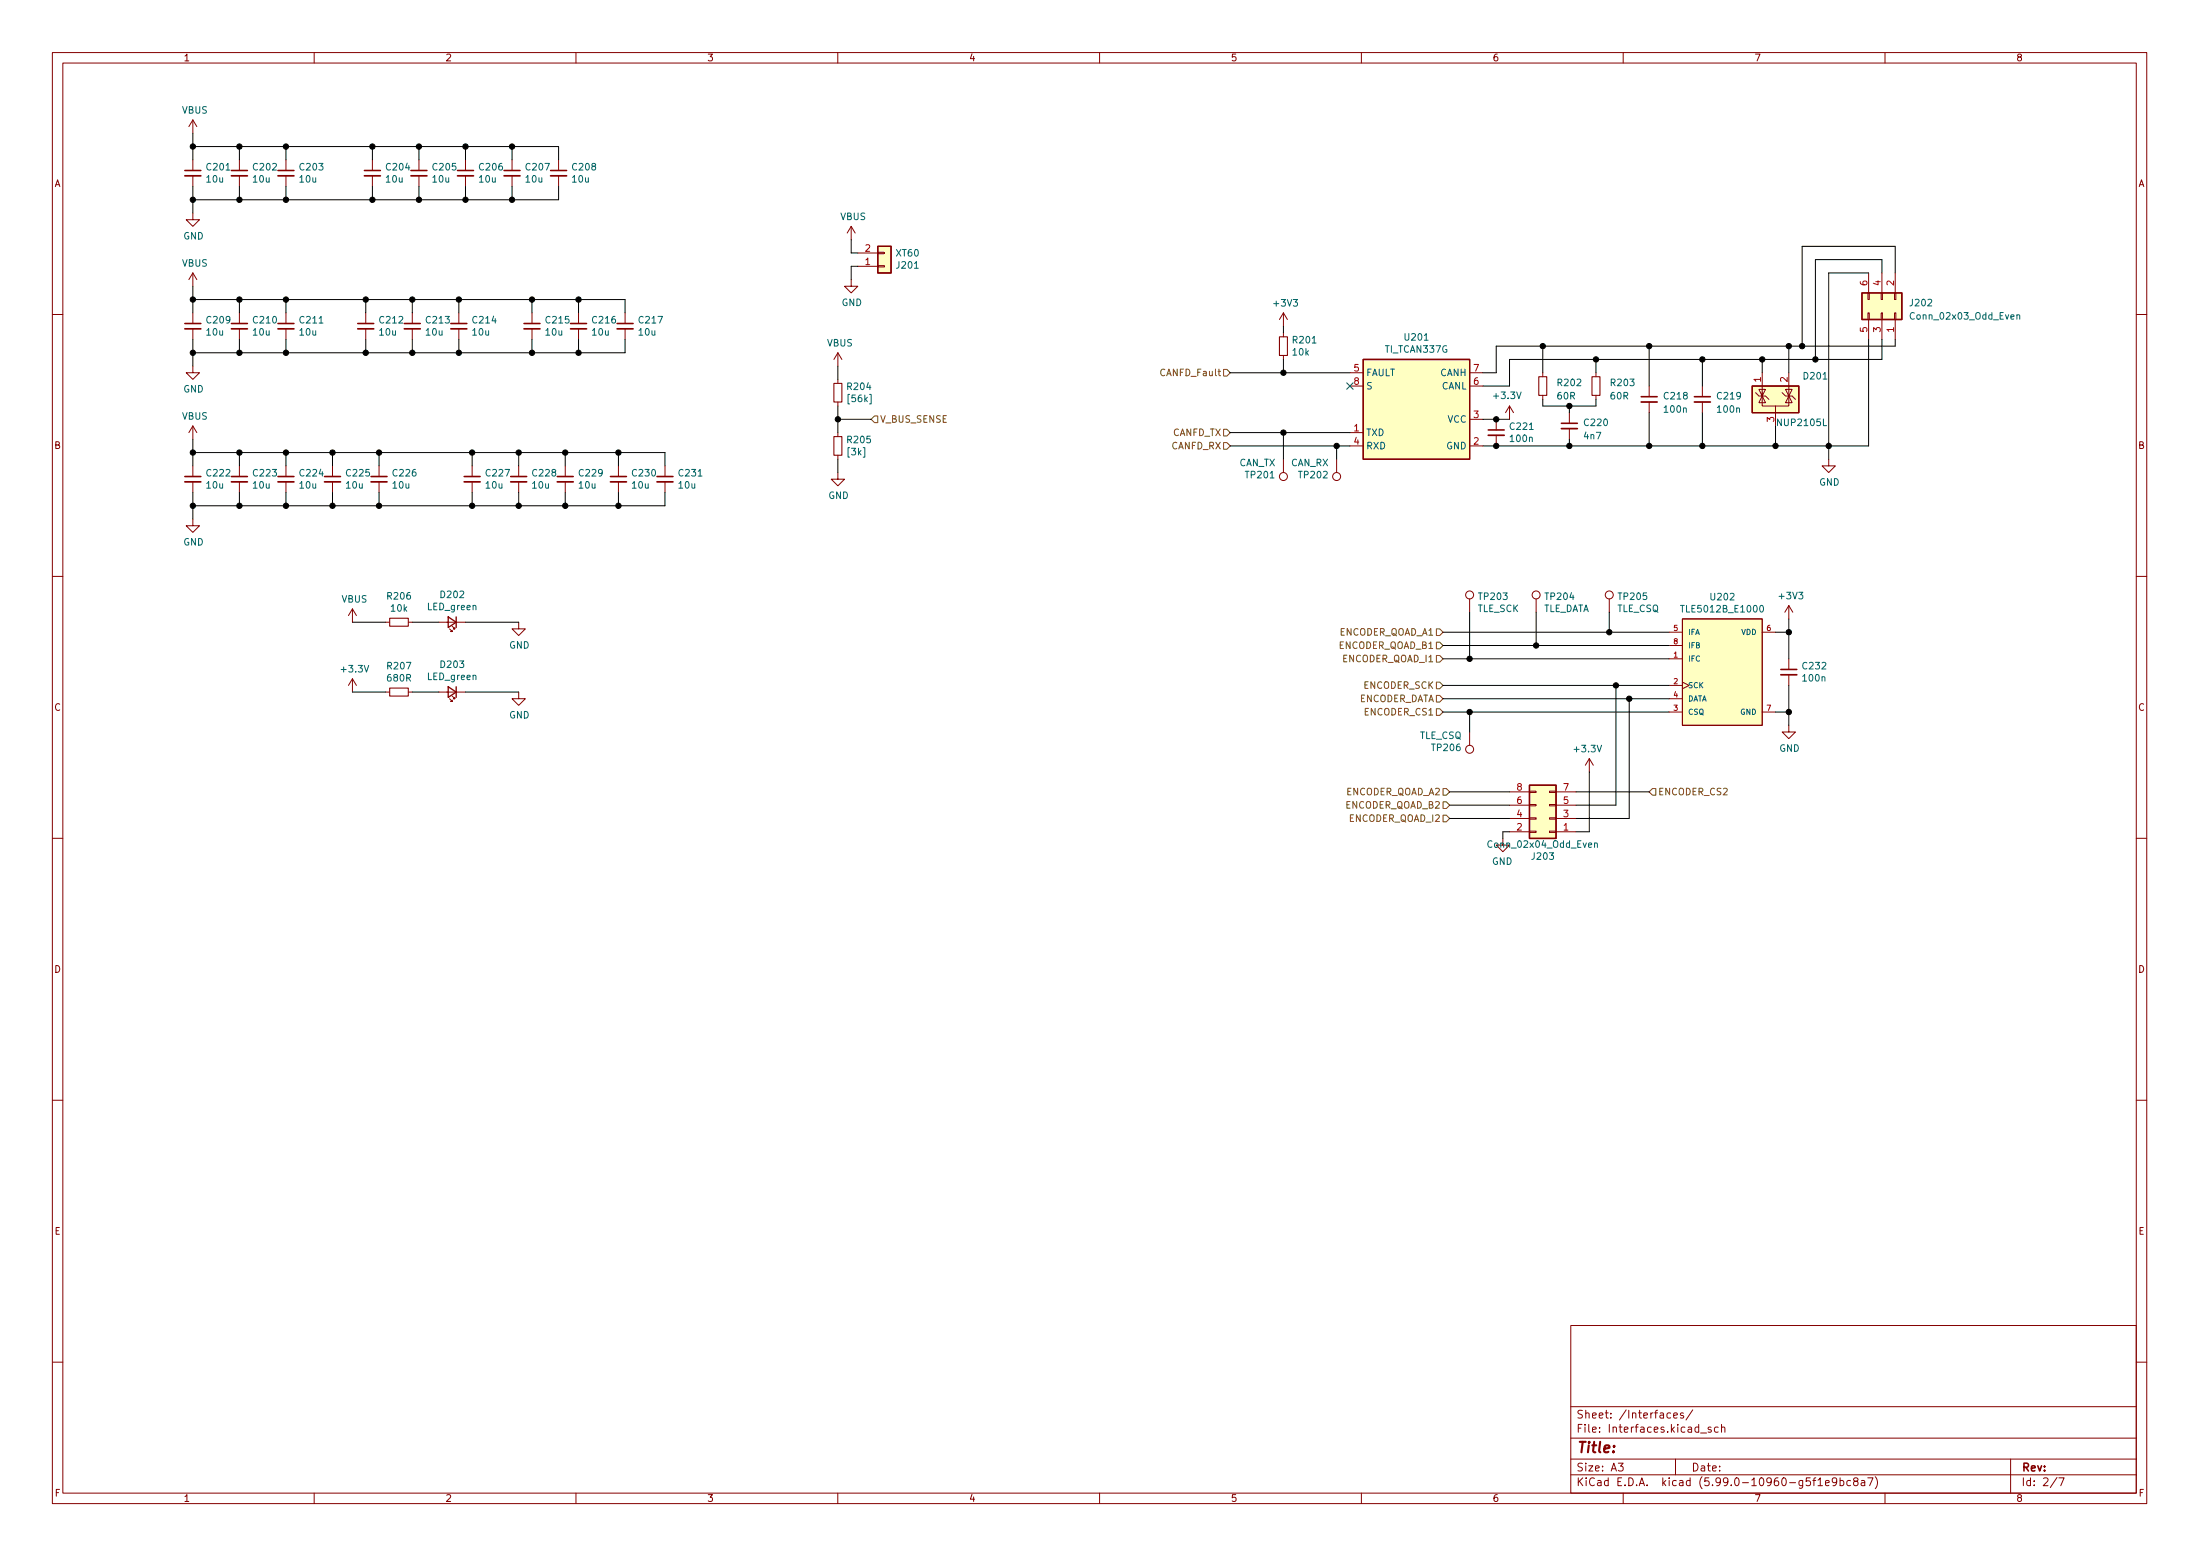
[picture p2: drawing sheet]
<svg xmlns="http://www.w3.org/2000/svg" width="420mm" height="297mm" viewBox="0 0 420 297" stroke-linecap="round" stroke-linejoin="round" font-family="sans-serif">
<g fill="none" stroke="#840000" stroke-width=".19">
<path d="M10 10h400v277h-400zM12 12h396v273h-396zM60 10v2M110 10v2M160 10v2M210 10v2M260 10v2M310 10v2M360 10v2M36.8 22.9v2.5M36.8 30.5v2M36.8 33.6v2"/>
<path d="M36.8 22.9l-.7 1.3M36.8 22.9l.8 1.3M45.7 30.5v2M45.7 33.6v2M54.6 30.5v2M54.6 33.6v2M71.1 30.5v2M71.1 33.6v2M80 30.5v2M80 33.6v2M88.9 30.5v2M88.9 33.6v2"/>
<path d="M97.8 30.5v2M97.8 33.6v2M106.7 30.5v2M106.7 33.6v2M36.8 40.7v1.2h1.3l-1.3 1.3-1.2-1.3h1.2M36.8 52.1v2.5M36.8 59.7v2.1M36.8 52.1l-.7 1.3M36.8 52.1l.8 1.3M45.7 59.7v2.1M54.6 59.7v2.1M69.8 59.7v2.1"/>
<path d="M78.7 59.7v2.1M87.6 59.7v2.1M101.6 59.7v2.1M110.5 59.7v2.1M119.4 59.7v2.1M162.6 53.4v1.2h1.2l-1.2 1.3-1.3-1.3h1.3M162.6 43.2l-.8 1.3M162.6 43.2v2.6M162.6 43.2l.7 1.3M163.8 50.8h3.8M163.8 48.3h3.8M167.6 48.2h1.3v.2h-1.3z"/>
<path d="M167.6 50.7h1.3v.3h-1.3zM245.1 59.7l-.8 1.3M245.1 59.7v2.6M245.1 59.7l.8 1.3M356.7 59.7h.3v1.3h-.3zM356.7 55.9h.3v1.3h-.3zM356.9 52.1v3.8M359.3 59.7h.2v1.3h-.2zM359.3 55.9h.2v1.3h-.2zM359.4 52.1v3.8M361.8 59.7h.3v1.3h-.3zM361.8 55.9h.3v1.3h-.3z"/>
<path d="M361.9 52.1v3.8M10 60h2M36.8 69.9v1.3h1.3l-1.3 1.2-1.2-1.2h1.2M36.8 62.8v2M45.7 62.8v2M54.6 62.8v2M69.8 62.8v2M78.7 62.8v2M87.6 62.8v2M101.6 62.8v2M110.5 62.8v2M119.4 62.8v2"/>
<path d="M160 67.3v2.6M160 72.4v.8M160 76.7v.8M160 67.3l-.7 1.3M160 67.3l.8 1.3M245.1 63.5v.8M245.1 67.9v.7M257.8 71.2h2.5M257.8 73.7h2.5M280.7 71.2h2.5M280.7 73.7h2.5M288.3 77.5l-.8 1.3"/>
<path d="M288.3 77.5v2.5M288.3 77.5l.8 1.3M294.6 71.2v.7M294.6 75.5v.7M299.7 78.8v2M304.8 71.2v.7M304.8 75.5v.7M315 73.7v2M315 76.7v2.1M325.1 73.7v2M325.1 76.7v2.1M335.3 75l.6 .6h1.3l.6 .6"/>
<path d="M336.5 75.6v1.9h5.1v-1.9M336.5 75.6l.7 1.3h-1.3zM336.5 75v.6l.7-1.3h-1.3l.6 1.3M336.5 71.2v4.4M339.1 77.5v3.8M340.4 75l.6 .6h1.3l.6 .6M341 74.3h1.3l-.7 1.3zM341.6 75.6l.7 1.3h-1.3zM341.6 71.2v4.4M356.9 61v3.8M359.4 61v3.8M361.9 61v3.8"/>
<path d="M408 60h2M36.8 99.1v1.3h1.3l-1.3 1.2-1.2-1.2h1.2M36.8 81.3v2.6M36.8 88.9v2.1M36.8 92v2M36.8 81.3l-.7 1.3M36.8 81.3l.8 1.3M45.7 88.9v2.1M45.7 92v2M54.6 88.9v2.1M54.6 92v2M63.5 88.9v2.1"/>
<path d="M63.5 92v2M72.4 88.9v2.1M72.4 92v2M90.2 88.9v2.1M90.2 92v2M99.1 88.9v2.1M99.1 92v2M107.9 88.9v2.1M107.9 92v2M118.1 88.9v2.1M118.1 92v2M127 88.9v2.1"/>
<path d="M127 92v2M160 90.2v1.3h1.3l-1.3 1.2-1.3-1.2h1.3M160 82.6v.7M160 86.9v.8M245.1 87.7v2.5M255.3 87.7v2.5M257.8 82.6h2.5M257.8 85.1h2.5M280.7 85.1h2.5M280.7 80h2.5M285.7 80v2.1M285.7 83.1v2"/>
<path d="M299.7 81.8v2.1M349.2 87.7v1.2h1.3l-1.3 1.3-1.2-1.3h1.2M10 110h2M67.3 116.2l-.8 1.3M67.3 116.2v2.6M67.3 116.2l.8 1.3M73.7 118.8h.7M78 118.8h.7M83.8 118.8h5.1M86.4 119.5l.5 .6h-.3h.3v-.3M99.1 118.8v1.3h1.2l-1.2 1.2-1.3-1.2h1.3M280.7 114.3v2.6"/>
<path d="M293.4 114.3v2.6M307.3 114.3v2.6M321.3 118.1h15.2v20.4h-15.2zM341.6 115.6l-.7 1.3M341.6 115.6v2.5M341.6 115.6l.8 1.3M408 110h2M67.3 129.6v2.5M67.3 129.6l-.8 1.2M67.3 129.6l.8 1.2M73.7 132.1h.7M78 132.1h.7"/>
<path d="M83.8 132.1h5.1M85.9 120.1l.5 .5h-.3h.3v-.3M85.9 133.4l.5 .5h-.3h.3v-.3M86.4 132.9l.5 .5h-.3h.3v-.3M99.1 132.1v1.3h1.2l-1.2 1.3-1.3-1.3h1.3M280.7 139.7v2.6M318.8 125.8h2.5M318.8 130.8h2.5M318.8 135.9h2.5M318.8 133.4h2.5M318.8 120.7h2.5M318.8 123.2h2.5"/>
<path d="M321.3 130.2l1.3 .6-1.3 .7M336.5 135.9h2.6M336.5 120.7h2.6M341.6 138.5v1.2h1.3l-1.3 1.3-1.2-1.3h1.2M341.6 125.8v2M341.6 128.8v2M288.3 158.8h3.8M288.3 156.2h3.8M288.3 153.7h3.8M288.3 151.2h3.8M292.1 151h1.3v.3h-1.3zM292.1 153.6h1.3v.2h-1.3z"/>
<path d="M292.1 156.1h1.3v.3h-1.3zM292.1 158.7h1.3v.2h-1.3zM295.9 151h1.3v.3h-1.3zM295.9 153.6h1.3v.2h-1.3zM295.9 156.1h1.3v.3h-1.3zM295.9 158.7h1.3v.2h-1.3zM297.2 158.8h3.8M297.2 156.2h3.8M297.2 153.7h3.8M297.2 151.2h3.8M303.5 144.8l.8 1.3M303.5 144.8v2.6"/>
<path d="M303.5 144.8l-.7 1.3M10 160h2M408 160h2M10 210h2M408 210h2M300 253h108v32h-108zM10 260h2M300 278.5h108M300 274.5h108M300 268.5h108M309.1 279.3h.9l-.5 .6 .4 .1v.7l-.2 .1-.6-.1M319.1 269.8l-.5-.1-.2 .3 .1 .6h.6"/>
<path d="M319.6 270.2l.7-.1v-.3l-.4-.1-.3 .2 .1 .7h.6M320 278.5v3M321.5 269.8l-.4-.1-.2 .2 .1 .2 .5 .2v.3h-.6M323.3 269.1l-1.3 2M324.8 273.6h1.1M326.8 272.5l-.4-.1-.2 .2 .1 .2 .5 .2v.3h-.6M328.1 272.5l-.4-.1-.3 .3 .2 .6h.5M328.8 272.6l.2-.2 .4 .1v.9M328.8 271.9v1.5M384 278.5v6.5M408 260h2M60 285v2"/>
<path d="M110 285v2M160 285v2M210 285v2M260 285v2M300 281.5h108M310 285v2M347.2 282.5l.4-.4v1.5M347.2 283.6h.9M348.6 283.1l.8-.1-.1-.3-.4-.1-.3 .2 .1 .7h.6M350.8 282.8l-.3 .2h-.3l-.3-.2 .2-.6 .4-.1 .2 .2a.99 .99 0 0 1-.4 1.3h-.2M351.4 282.7l.5-.1 .2 .3-.1 .6h-.6M351.4 282.1v1.5"/>
<path d="M353.4 282.7l-.4-.1-.3 .3 .2 .6h.5M354.3 282.8l-.3-.3 .1-.2 .2-.2 .4 .1 .2 .2-.1 .2-.7 .2-.1 .2 .1 .5 .2 .1h.3l.3-.3-.1-.4-.2-.1M355.5 282.7h.6v.9M356.1 283h-.5a.29 .29 0 0 0-.2 .3 .29 .29 0 0 0 .2 .3l.5-.1M356.7 282.1h1l-.6 1.5M358.1 281.9a1.73 1.73 0 0 1 0 2.3M360 285v2M392.9 282l-1.3 2M393.2 282.1h1l-.6 1.5"/>
<circle cx="245.1" cy="91" r=".76"/>
<circle cx="255.3" cy="91" r=".76"/>
<circle cx="280.7" cy="113.6" r=".76"/>
<circle cx="293.4" cy="113.6" r=".76"/>
<circle cx="307.3" cy="113.6" r=".76"/>
<circle cx="280.7" cy="143" r=".76"/>
</g>
<g fill="none" stroke="#840000" stroke-width=".33">
<path d="M35.3 33.6h3.1M44.2 33.6h3M53.1 33.6h3M69.6 33.6h3M78.5 33.6h3M87.4 33.6h3M96.3 33.6h3M105.2 33.6h3M35.3 62.8h3.1M44.2 62.8h3M53.1 62.8h3M68.3 62.8h3.1"/>
<path d="M77.2 62.8h3.1M86.1 62.8h3.1M100.1 62.8h3M109 62.8h3M117.9 62.8h3M313.4 76.7h3.1M323.6 76.7h3M35.3 92h3.1M44.2 92h3M53.1 92h3M62 92h3M70.9 92h3"/>
<path d="M88.6 92h3.1M97.5 92h3.1M106.4 92h3.1M116.6 92h3M125.5 92h3M284.2 83.1h3.1M298.2 81.8h3M340.1 128.8h3.1"/>
</g>
<g fill="none" stroke="#840000" stroke-width=".3">
<path d="M35.3 32.5h3.1M44.2 32.5h3M53.1 32.5h3M69.6 32.5h3M78.5 32.5h3M87.4 32.5h3M96.3 32.5h3M105.2 32.5h3M35.3 61.8h3.1M44.2 61.8h3M53.1 61.8h3M68.3 61.8h3.1"/>
<path d="M77.2 61.8h3.1M86.1 61.8h3.1M100.1 61.8h3M109 61.8h3M117.9 61.8h3M313.4 75.7h3.1M323.6 75.7h3M35.3 91h3.1M44.2 91h3M53.1 91h3M62 91h3M70.9 91h3"/>
<path d="M88.6 91h3.1M97.5 91h3.1M106.4 91h3.1M116.6 91h3M125.5 91h3M284.2 82.1h3.1M298.2 80.8h3M340.1 127.8h3.1"/>
</g>
<path d="M159.3 73.2h1.5v3.5h-1.5zM244.3 64.3h1.6v3.6h-1.6zM293.9 71.9h1.5v3.6h-1.5zM304 71.9h1.6v3.6h-1.6zM159.3 83.3h1.5v3.6h-1.5zM74.4 118h3.6v1.5h-3.6zM74.4 131.4h3.6v1.5h-3.6z" fill="none" stroke="#840000" stroke-width=".2"/>
<path d="M167.6 47h2.6v5.1h-2.6zM355.6 55.9h7.6v5.1h-7.6zM260.3 68.6h20.4v19.1h-20.4zM334.6 73.7h8.9v5.1h-8.9zM85.6 117.8l1.5 1-1.5 1zM87.1 117.8v2M85.6 131.1l1.5 1-1.5 1zM87.1 131.1v2M292.1 149.9h5.1v10.2h-5.1z" fill="none" stroke="#840000" stroke-width=".25"/>
<g fill="#ffffc2" stroke="#ffffc2" stroke-width=".19">
<path d="M167.6 47h2.6v5.1h-2.6z"/>
<path d="M334.6 73.7h8.9v5.1h-8.9z"/>
<path d="M260.3 68.6h20.4v19.1h-20.4z"/>
<path d="M292.1 149.9h5.1v10.2h-5.1z"/>
<path d="M355.6 55.9h7.6v5.1h-7.6z"/>
<path d="M321.3 118.1h15.2v20.4h-15.2z"/>
</g>
<path d="M385.2 60.2l.2-.1h.3v.8M385.2 60.1v.8M320.9 115.6h.8M336.2 115.7l.2-.1a.68 .68 0 0 1 .4 .6 .68 .68 0 0 1-.4 .6l-.3-.4zM304.5 161l.2-.1 .3 .1 .1 .8M304.5 160.9v.9" fill="none" stroke="#006464" stroke-width=".19"/>
<g fill="none" stroke="#725600" stroke-width=".19">
<path d="M233.7 70.5h.6l.6 .7-.6 .6h-.6zM166.4 80l.6-.6h.6v1.3h-.6zM233.7 84.5h.6l.6 .6-.6 .7h-.6zM233.7 82h.6l.6 .6-.6 .6h-.6zM274.3 120.1h.7l.6 .6-.6 .6h-.7zM274.3 122.6h.7l.6 .6-.6 .7h-.7zM274.3 125.1h.7l.6 .7-.6 .6h-.7zM274.3 130.2h.7l.6 .6-.6 .7h-.7zM274.3 132.8h.7l.6 .6-.6 .6h-.7zM274.3 135.3h.7l.6 .6-.6 .7h-.7zM275.6 150.5h.6l.7 .7-.7 .6h-.6zM275.6 153.1h.6l.7 .6-.7 .6h-.6z"/>
<path d="M275.6 155.6h.6l.7 .6-.7 .7h-.6zM315.6 150.5h.6v1.3h-.6l-.6-.6z"/>
</g>
<g fill="none" stroke="#000" stroke-width=".19">
<path d="M36.8 28h69.9v2.5M36.8 25.4v5.1M36.8 35.6v5.1M45.7 28v2.5M45.7 35.6v2.5M54.6 28v2.5M54.6 35.6v2.5M71.1 28v2.5M71.1 35.6v2.5M80 28v2.5M80 35.6v2.5M88.9 28v2.5"/>
<path d="M88.9 35.6v2.5M97.8 28v2.5M97.8 35.6v2.5M106.7 35.6v2.5h-69.9M36.8 57.2h82.6v2.5M36.8 54.6v5.1M45.7 57.2v2.5M54.6 57.2v2.5M69.8 57.2v2.5M78.7 57.2v2.5M87.6 57.2v2.5M101.6 57.2v2.5"/>
<path d="M110.5 57.2v2.5M162.6 45.8v2.5h1.2M163.8 50.8h-1.2v2.6M356.9 52.1h-7.7v35.6M359.4 52.1v-2.5h-12.7v19M361.9 52.1v-5.1h-17.7v19.1M36.8 64.8v5.1M45.7 64.8v2.5M54.6 64.8v2.5M69.8 64.8v2.5M78.7 64.8v2.5M87.6 64.8v2.5"/>
<path d="M101.6 64.8v2.5M110.5 64.8v2.5M119.4 64.8v2.5h-82.6M160 69.9v2.5M160 77.5v5.1M234.9 71.2h22.9M245.1 62.3v1.2M245.1 68.6v2.6M294.6 66.1v5.1M294.6 76.2v1.3h10.2v-1.3M299.7 77.5v1.3M304.8 68.6v2.6"/>
<path d="M315 66.1v7.6M315 78.8v6.3M325.1 68.6v5.1M325.1 78.8v6.3M336.5 68.6v2.6M341.6 66.1v5.1M356.9 64.8v20.3h-73.7M359.4 64.8v3.8h-71.1v5.1h-5.1M361.9 64.8v1.3h-76.2v5.1h-2.5M36.8 86.4h90.2v2.5M36.8 83.9v5M36.8 94v5.1"/>
<path d="M45.7 86.4v2.5M45.7 94v2.6M54.6 86.4v2.5M54.6 94v2.6M63.5 86.4v2.5M63.5 94v2.6M72.4 86.4v2.5M72.4 94v2.6M90.2 86.4v2.5M90.2 94v2.6M99.1 86.4v2.5M99.1 94v2.6"/>
<path d="M107.9 86.4v2.5M107.9 94v2.6M118.1 86.4v2.5M118.1 94v2.6M127 94v2.6h-90.2M160 87.7v2.5M160 80h6.4M234.9 85.1h22.9M234.9 82.6h22.9M245.1 82.6v5.1M255.3 85.1v2.6M283.2 80h5.1"/>
<path d="M299.7 83.9v1.2M339.1 81.3v3.8M67.3 118.8h6.4M78.7 118.8h5.1M88.9 118.8h10.2M280.7 116.9v8.9M293.4 116.9v6.3M307.3 116.9v3.8M341.6 118.1v7.7M67.3 132.1h6.4M78.7 132.1h5.1M88.9 132.1h10.2"/>
<path d="M275.6 135.9h43.2M275.6 120.7h43.2M275.6 133.4h43.2M275.6 123.2h43.2M275.6 125.8h43.2M275.6 130.8h43.2M280.7 135.9v3.8M308.6 130.8v22.9h-7.6M311.1 133.4v22.8h-10.1M339.1 135.9h2.5M339.1 120.7h2.5M341.6 130.8v7.7"/>
<path d="M276.9 151.2h11.4M276.9 153.7h11.4M276.9 156.2h11.4M288.3 158.8h-1.3v1.3M301 151.2h14M303.5 147.4v11.4h-2.5"/>
</g>
<path d="M257.2 73.1l1.2 1.2M258.4 73.1l-1.2 1.2" fill="none" stroke="#000084" stroke-width=".19"/>
<g fill="#000" stroke="#000" stroke-width=".19">
<circle cx="36.8" cy="38.1" r=".51"/>
<circle cx="36.8" cy="28" r=".51"/>
<circle cx="45.7" cy="38.1" r=".51"/>
<circle cx="45.7" cy="28" r=".51"/>
<circle cx="54.6" cy="28" r=".51"/>
<circle cx="54.6" cy="38.1" r=".51"/>
<circle cx="71.1" cy="28" r=".51"/>
<circle cx="71.1" cy="38.1" r=".51"/>
<circle cx="80" cy="38.1" r=".51"/>
<circle cx="80" cy="28" r=".51"/>
<circle cx="88.9" cy="28" r=".51"/>
<circle cx="88.9" cy="38.1" r=".51"/>
<circle cx="97.8" cy="38.1" r=".51"/>
<circle cx="97.8" cy="28" r=".51"/>
<circle cx="36.8" cy="57.2" r=".51"/>
<circle cx="45.7" cy="57.2" r=".51"/>
<circle cx="54.6" cy="57.2" r=".51"/>
<circle cx="69.9" cy="57.2" r=".51"/>
<circle cx="78.7" cy="57.2" r=".51"/>
<circle cx="87.6" cy="57.2" r=".51"/>
<circle cx="101.6" cy="57.2" r=".51"/>
<circle cx="110.5" cy="57.2" r=".51"/>
<circle cx="36.8" cy="67.3" r=".51"/>
<circle cx="45.7" cy="67.3" r=".51"/>
<circle cx="54.6" cy="67.3" r=".51"/>
<circle cx="69.9" cy="67.3" r=".51"/>
<circle cx="78.7" cy="67.3" r=".51"/>
<circle cx="87.6" cy="67.3" r=".51"/>
<circle cx="101.6" cy="67.3" r=".51"/>
<circle cx="110.5" cy="67.3" r=".51"/>
<circle cx="245.1" cy="71.2" r=".51"/>
<circle cx="294.6" cy="66.1" r=".51"/>
<circle cx="299.7" cy="77.5" r=".51"/>
<circle cx="304.8" cy="68.6" r=".51"/>
<circle cx="315" cy="66.1" r=".51"/>
<circle cx="325.1" cy="68.6" r=".51"/>
<circle cx="336.5" cy="68.6" r=".51"/>
<circle cx="341.6" cy="66.1" r=".51"/>
<circle cx="344.2" cy="66.1" r=".51"/>
<circle cx="346.7" cy="68.6" r=".51"/>
<circle cx="36.8" cy="96.6" r=".51"/>
<circle cx="36.8" cy="86.4" r=".51"/>
<circle cx="45.7" cy="96.6" r=".51"/>
<circle cx="45.7" cy="86.4" r=".51"/>
<circle cx="54.6" cy="96.6" r=".51"/>
<circle cx="54.6" cy="86.4" r=".51"/>
<circle cx="63.5" cy="86.4" r=".51"/>
<circle cx="63.5" cy="96.6" r=".51"/>
<circle cx="72.4" cy="86.4" r=".51"/>
<circle cx="72.4" cy="96.6" r=".51"/>
<circle cx="90.2" cy="86.4" r=".51"/>
<circle cx="90.2" cy="96.6" r=".51"/>
<circle cx="99.1" cy="86.4" r=".51"/>
<circle cx="99.1" cy="96.6" r=".51"/>
<circle cx="108" cy="96.6" r=".51"/>
<circle cx="108" cy="86.4" r=".51"/>
<circle cx="118.1" cy="96.6" r=".51"/>
<circle cx="118.1" cy="86.4" r=".51"/>
<circle cx="160" cy="80" r=".51"/>
<circle cx="245.1" cy="82.6" r=".51"/>
<circle cx="255.3" cy="85.1" r=".51"/>
<circle cx="285.7" cy="85.1" r=".51"/>
<circle cx="285.7" cy="80" r=".51"/>
<circle cx="299.7" cy="85.1" r=".51"/>
<circle cx="315" cy="85.1" r=".51"/>
<circle cx="325.1" cy="85.1" r=".51"/>
<circle cx="339.1" cy="85.1" r=".51"/>
<circle cx="349.2" cy="85.1" r=".51"/>
<circle cx="280.7" cy="125.8" r=".51"/>
<circle cx="280.7" cy="135.9" r=".51"/>
<circle cx="293.4" cy="123.2" r=".51"/>
<circle cx="307.3" cy="120.7" r=".51"/>
<circle cx="308.6" cy="130.8" r=".51"/>
<circle cx="311.1" cy="133.4" r=".51"/>
<circle cx="341.6" cy="135.9" r=".51"/>
<circle cx="341.6" cy="120.7" r=".51"/>
</g>
<text font-size="2.8" fill="#840000" x="301" y="277.3">Title:</text>
<g font-size="2.1" fill="#840000">
<text x="301" y="273.5">File: Interfaces.kicad_sch</text>
<text x="301" y="270.8">Sheet: /Interfaces/</text>
<text x="301" y="280.9">Size: A3</text>
<text x="323" y="280.9">Date:</text>
<text x="386" y="280.9">Rev:</text>
<text x="301" y="283.7">KiCad E.D.A. kicad (5.99.0-10960-g5f1e9bc8a7)</text>
<text x="386" y="283.7">Id: 2/7</text>
</g>
<g font-size="1.8" fill="#840000">
<text x="35" y="11.7">1</text>
<text x="85" y="11.7">2</text>
<text x="135" y="11.7">3</text>
<text x="185" y="11.7">4</text>
<text x="235" y="11.7">5</text>
<text x="285" y="11.7">6</text>
<text x="335" y="11.7">7</text>
<text x="385" y="11.7">8</text>
<text x="10.3" y="35.7">A</text>
<text x="408.3" y="35.7">A</text>
<text x="10.3" y="85.7">B</text>
<text x="408.3" y="85.7">B</text>
<text x="10.3" y="135.7">C</text>
<text x="408.3" y="135.7">C</text>
<text x="10.3" y="185.7">D</text>
<text x="408.3" y="185.7">D</text>
<text x="10.4" y="235.7">E</text>
<text x="408.4" y="235.7">E</text>
<text x="10.4" y="285.7">F</text>
<text x="35" y="286.7">1</text>
<text x="85" y="286.7">2</text>
<text x="135" y="286.7">3</text>
<text x="185" y="286.7">4</text>
<text x="235" y="286.7">5</text>
<text x="285" y="286.7">6</text>
<text x="335" y="286.7">7</text>
<text x="385" y="286.7">8</text>
<text x="408.4" y="285.7">F</text>
</g>
<g font-size="1.8" fill="#006464">
<text x="34.8" y="21.7">VBUS</text>
<text x="39.5" y="34.8">10u</text>
<text x="39.6" y="32.5">C201</text>
<text x="48.4" y="34.8">10u</text>
<text x="48.5" y="32.5">C202</text>
<text x="57.3" y="34.8">10u</text>
<text x="57.4" y="32.5">C203</text>
<text x="73.8" y="34.8">10u</text>
<text x="73.9" y="32.5">C204</text>
<text x="82.7" y="34.8">10u</text>
<text x="82.8" y="32.5">C205</text>
<text x="91.6" y="34.8">10u</text>
<text x="91.7" y="32.5">C206</text>
<text x="100.5" y="34.8">10u</text>
<text x="100.5" y="32.5">C207</text>
<text x="109.4" y="34.8">10u</text>
<text x="109.4" y="32.5">C208</text>
<text x="160.5" y="42">VBUS</text>
<text x="35" y="45.7">GND</text>
<text x="34.8" y="50.9">VBUS</text>
<text x="171.2" y="49">XT60</text>
<text x="171.4" y="51.3">J201</text>
<text x="160.7" y="58.4">GND</text>
<text x="243.4" y="58.5">+3V3</text>
<text x="364.9" y="58.5">J202</text>
<text x="39.5" y="64">10u</text>
<text x="39.6" y="61.7">C209</text>
<text x="48.4" y="64">10u</text>
<text x="48.5" y="61.7">C210</text>
<text x="57.3" y="64">10u</text>
<text x="57.4" y="61.7">C211</text>
<text x="72.5" y="64">10u</text>
<text x="72.6" y="61.7">C212</text>
<text x="81.4" y="64">10u</text>
<text x="81.5" y="61.7">C213</text>
<text x="90.3" y="64">10u</text>
<text x="90.4" y="61.7">C214</text>
<text x="104.3" y="64">10u</text>
<text x="104.4" y="61.7">C215</text>
<text x="113.2" y="64">10u</text>
<text x="113.2" y="61.7">C216</text>
<text x="122.1" y="64">10u</text>
<text x="122.1" y="61.7">C217</text>
<text x="247" y="65.5">R201</text>
<text x="268.4" y="65">U201</text>
<text x="365.2" y="61">Conn_02x03_Odd_Even</text>
<text x="157.9" y="66.1">VBUS</text>
<text x="246.9" y="67.9">10k</text>
<text x="260.9" y="71.8">FAULT</text>
<text x="264.6" y="67.3">TI_TCAN337G</text>
<text x="275.1" y="71.8">CANH</text>
<text x="35" y="74.9">GND</text>
<text x="161.9" y="74.4">R204</text>
<text x="162.1" y="76.7">[56k]</text>
<text x="260.9" y="74.3">S</text>
<text x="275.2" y="74.3">CANL</text>
<text x="285.4" y="76.2">+3.3V</text>
<text x="297.5" y="76.2">60R</text>
<text x="297.6" y="73.7">R202</text>
<text x="307.6" y="76.2">60R</text>
<text x="307.8" y="73.7">R203</text>
<text x="317.9" y="76.2">C218</text>
<text x="328.1" y="76.2">C219</text>
<text x="344.6" y="72.4">D201</text>
<text x="34.8" y="80.1">VBUS</text>
<text x="260.9" y="83.2">TXD</text>
<text x="276.4" y="80.7">VCC</text>
<text x="288.5" y="82.1">C221</text>
<text x="302.6" y="83.9">4n7</text>
<text x="302.7" y="81.3">C220</text>
<text x="318" y="78.8">100n</text>
<text x="328.1" y="78.8">100n</text>
<text x="339.7" y="81.3">NUP2105L</text>
<text x="161.9" y="84.6">R205</text>
<text x="162" y="86.9">[3k]</text>
<text x="236.6" y="89">CAN_TX</text>
<text x="246.5" y="89">CAN_RX</text>
<text x="260.9" y="85.8">RXD</text>
<text x="276.2" y="85.8">GND</text>
<text x="288.5" y="84.4">100n</text>
<text x="39.5" y="93.3">10u</text>
<text x="39.6" y="90.9">C222</text>
<text x="48.4" y="93.3">10u</text>
<text x="48.5" y="90.9">C223</text>
<text x="57.3" y="93.3">10u</text>
<text x="57.4" y="90.9">C224</text>
<text x="66.2" y="93.3">10u</text>
<text x="66.3" y="90.9">C225</text>
<text x="75.1" y="93.3">10u</text>
<text x="75.1" y="90.9">C226</text>
<text x="92.8" y="93.3">10u</text>
<text x="92.9" y="90.9">C227</text>
<text x="101.7" y="93.3">10u</text>
<text x="101.8" y="90.9">C228</text>
<text x="110.6" y="93.3">10u</text>
<text x="110.7" y="90.9">C229</text>
<text x="120.8" y="93.3">10u</text>
<text x="120.9" y="90.9">C230</text>
<text x="129.7" y="93.3">10u</text>
<text x="129.8" y="90.9">C231</text>
<text x="158.2" y="95.2">GND</text>
<text x="238" y="91.3">TP201</text>
<text x="248.2" y="91.3">TP202</text>
<text x="347.4" y="92.7">GND</text>
<text x="35" y="104.1">GND</text>
<text x="65.2" y="115">VBUS</text>
<text x="74.1" y="114.4">R206</text>
<text x="74.7" y="116.7">10k</text>
<text x="81.7" y="116.5">LED_green</text>
<text x="84.2" y="114.2">D202</text>
<text x="282.1" y="116.8">TLE_SCK</text>
<text x="282.5" y="114.5">TP203</text>
<text x="294.6" y="116.8">TLE_DATA</text>
<text x="295.2" y="114.5">TP204</text>
<text x="308.8" y="116.8">TLE_CSQ</text>
<text x="309.2" y="114.5">TP205</text>
<text x="321.6" y="116.9">TLE5012B_E1000</text>
<text x="326.8" y="114.6">U202</text>
<text x="339.9" y="114.4">+3V3</text>
<text x="97.2" y="123.8">GND</text>
<text x="65.4" y="128.4">+3.3V</text>
<text x="74.1" y="127.8">R207</text>
<text x="74.1" y="130.1">680R</text>
<text x="81.7" y="129.8">LED_green</text>
<text x="84.2" y="127.5">D203</text>
<text x="344.4" y="127.8">C232</text>
<text x="344.4" y="130.1">100n</text>
<text x="97.2" y="137.1">GND</text>
<text x="271.1" y="141.1">TLE_CSQ</text>
<text x="273.6" y="143.4">TP206</text>
<text x="300.8" y="143.6">+3.3V</text>
<text x="339.8" y="143.5">GND</text>
<text x="284.6" y="161.8">Conn_02x04_Odd_Even</text>
<text x="284.9" y="165.1">GND</text>
<text x="292.7" y="164.1">J203</text>
</g>
<g font-size="1.8" fill="#a90000">
<text x="165.2" y="50.6">1</text>
<text x="165.2" y="48">2</text>
<text x="356.6" y="54.5" transform="rotate(-90 356.6 54.5)">6</text>
<text x="359.2" y="54.5" transform="rotate(-90 359.2 54.5)">4</text>
<text x="361.7" y="54.5" transform="rotate(-90 361.7 54.5)">2</text>
<text x="356.6" y="63.4" transform="rotate(-90 356.6 63.4)">5</text>
<text x="359.2" y="63.4" transform="rotate(-90 359.2 63.4)">3</text>
<text x="361.7" y="63.4" transform="rotate(-90 361.7 63.4)">1</text>
<text x="258.6" y="70.9">5</text>
<text x="281.4" y="70.9">7</text>
<text x="258.6" y="73.4">8</text>
<text x="281.4" y="73.4">6</text>
<text x="336.3" y="72.9" transform="rotate(-90 336.3 72.9)">1</text>
<text x="341.4" y="72.9" transform="rotate(-90 341.4 72.9)">2</text>
<text x="258.6" y="82.3">1</text>
<text x="281.4" y="79.8">3</text>
<text x="338.8" y="80.5" transform="rotate(-90 338.8 80.5)">3</text>
<text x="258.6" y="84.9">4</text>
<text x="281.4" y="84.9">2</text>
<text x="289.7" y="156">4</text>
<text x="289.7" y="153.5">6</text>
<text x="289.7" y="150.9">8</text>
<text x="298.6" y="156">3</text>
<text x="298.6" y="153.5">5</text>
<text x="298.6" y="150.9">7</text>
<text x="289.7" y="158.5">2</text>
<text x="298.6" y="158.5">1</text>
</g>
<g font-size="1.8" fill="#725600">
<text x="221.9" y="71.8">CANFD_Fault</text>
<text x="168" y="80.7">V_BUS_SENSE</text>
<text x="223.9" y="83.2">CANFD_TX</text>
<text x="223.7" y="85.8">CANFD_RX</text>
<text x="255.6" y="121.3">ENCODER_QOAD_A1</text>
<text x="255.6" y="123.9">ENCODER_QOAD_B1</text>
<text x="256.3" y="126.4">ENCODER_QOAD_I1</text>
<text x="260.4" y="131.5">ENCODER_SCK</text>
<text x="259.2" y="134">ENCODER_DATA</text>
<text x="260.7" y="136.6">ENCODER_CS1</text>
<text x="256.8" y="151.8">ENCODER_QOAD_A2</text>
<text x="256.8" y="154.3">ENCODER_QOAD_B2</text>
<text x="316.6" y="151.8">ENCODER_CS2</text>
<text x="257.6" y="156.9">ENCODER_QOAD_I2</text>
</g>
<g font-size="1.4" fill="#a90000">
<text x="319.6" y="125.5">1</text>
<text x="319.6" y="120.4">5</text>
<text x="319.6" y="123">8</text>
<text x="337.4" y="120.4">6</text>
<text x="319.6" y="130.6">2</text>
<text x="319.6" y="135.7">3</text>
<text x="319.6" y="133.1">4</text>
<text x="337.4" y="135.7">7</text>
</g>
<g font-size="1.4" fill="#006464">
<text x="322.3" y="121.2">IFA</text>
<text x="322.3" y="123.7">IFB</text>
<text x="332.5" y="121.2">VDD</text>
<text x="322.3" y="126.3">IFC</text>
<text x="322.3" y="131.4">SCK</text>
<text x="322.3" y="136.4">CSQ</text>
<text x="322.3" y="133.9">DATA</text>
<text x="332.4" y="136.4">GND</text>
</g>
</svg>
